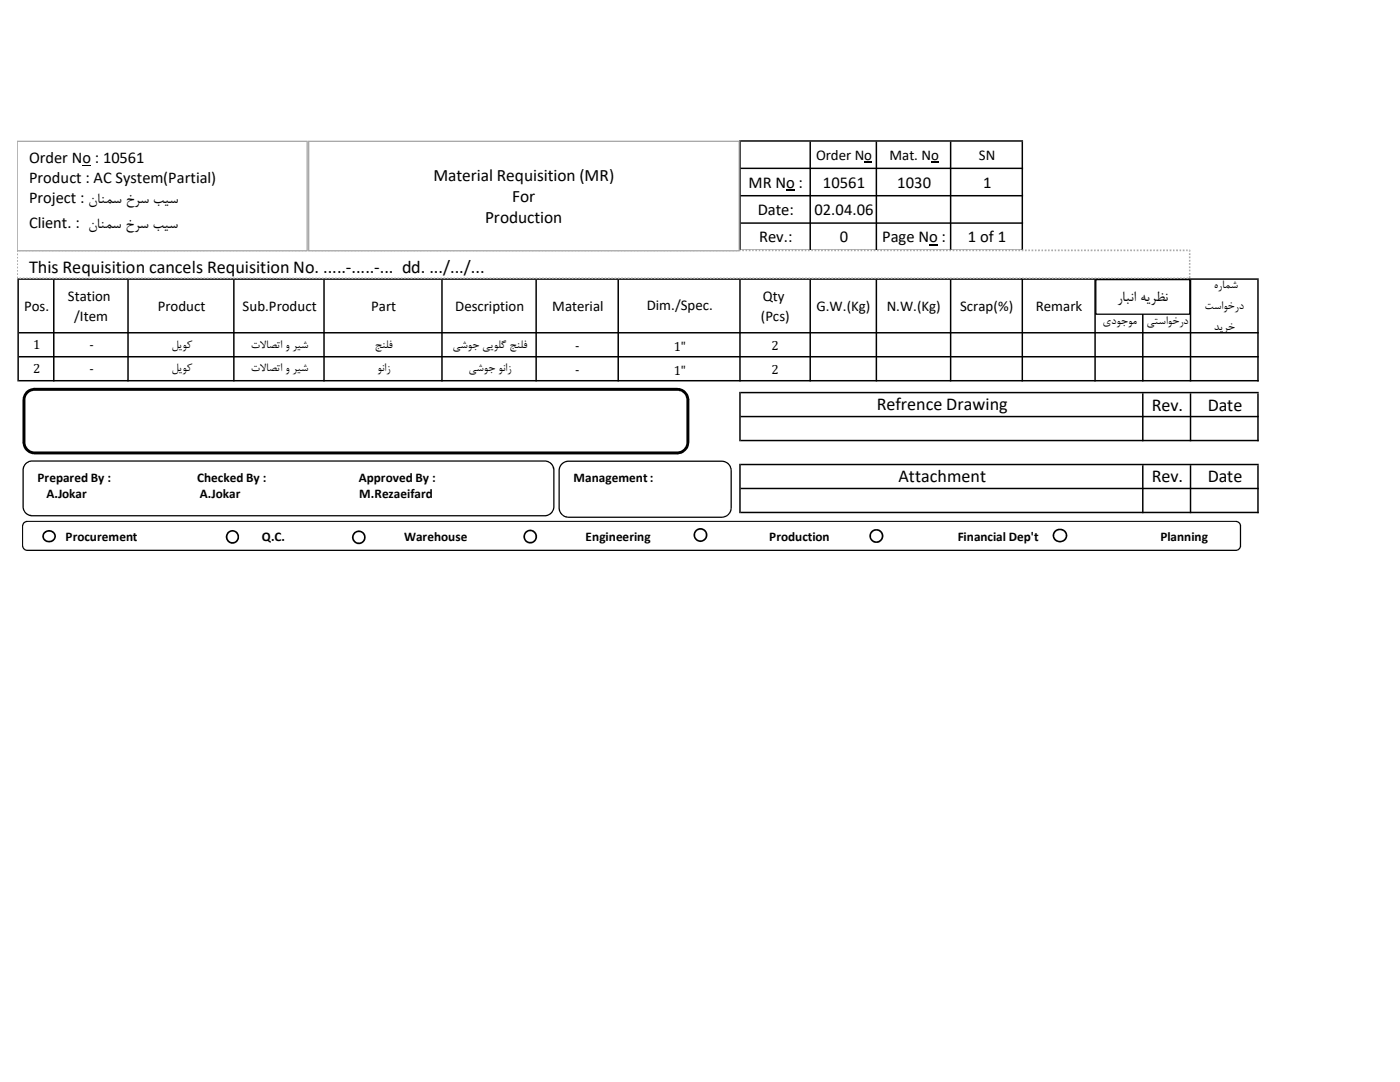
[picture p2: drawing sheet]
<svg xmlns="http://www.w3.org/2000/svg" width="279mm" height="216mm" viewBox="0 0 279 216" stroke-linecap="round" stroke-linejoin="round" font-family="sans-serif">
<path d="M156.9 37.8h1.7v.2h-1.7zM172.5 32.2h1.5v.2h-1.5zM185.8 32.2h1.6v.2h-1.6zM185.4 48.7h1.8v.2h-1.8z" fill="#000"/>
<g fill="#000">
<path d="M147.5 28h.3v22.1h-.3zM161.5 28.3h.3v21.8h-.3zM174.8 28.3h.2v21.8h-.2zM189.6 28.3h.3v21.8h-.3zM147.5 55.8h.3v20.3h-.3zM227.9 55.8h.3v20.3h-.3zM237.4 55.8h.3v20.3h-.3zM250.9 55.8h.3v20.3h-.3zM147.5 78.2h.3v9.9h-.3zM227.9 78.5h.3v9.6h-.3zM237.4 78.5h.3v9.6h-.3zM250.9 78.5h.3v9.6h-.3zM147.5 92.5h.3v9.9h-.3zM161.5 55.8h.3v20.3h-.3zM174.8 55.8h.2v20.3h-.2zM189.6 55.8h.3v20.3h-.3zM203.9 28.3h.3v47.8h-.3zM3.5 55.5h.3v20.6h-.3zM10.6 55.8h.3v20.3h-.3zM25.4 55.8h.3v20.3h-.3zM46.5 55.8h.3v20.3h-.3zM64.5 55.8h.3v20.3h-.3zM88.1 55.8h.2v20.3h-.2zM106.8 55.8h.3v20.3h-.3zM123.2 55.8h.3v20.3h-.3zM218.4 55.8h.3v20.3h-.3zM227.9 92.8h.3v9.6h-.3zM237.4 92.8h.3v9.6h-.3zM250.9 92.8h.3v9.6h-.3z" fill-rule="evenodd"/>
<path d="M147.8 28h56.4v.3h-56.4zM147.8 33.4h56.4v.3h-56.4zM147.8 38.9h56.4v.3h-56.4zM147.8 44.4h56.4v.3h-56.4zM147.8 49.8h56.4v.3h-56.4zM3.8 55.5h247.4v.3h-247.4zM3.8 66.3h247.4v.2h-247.4zM3.8 71h247.4v.3h-247.4zM3.8 75.8h247.4v.3h-247.4zM147.8 78.2h103.4v.3h-103.4zM147.8 83h103.4v.3h-103.4zM147.8 87.8h103.4v.3h-103.4zM147.8 92.5h103.4v.3h-103.4zM147.8 97.3h103.4v.3h-103.4zM147.8 102.1h103.4v.3h-103.4z" fill-rule="evenodd"/>
</g>
<path d="M3.4 50h234v5.5h-234z" fill="#fff"/>
<path d="M3.4 55.2h.2v.3h-.2zM3.4 54.5h.2v.4h-.2zM3.4 53.9h.2v.3h-.2zM3.4 53.2h.2v.4h-.2zM3.4 52.6h.2v.3h-.2zM3.4 51.9h.2v.3h-.2zM3.4 51.3h.2v.3h-.2zM3.4 50.6h.2v.3h-.2zM3.4 49.8v.3l.2-.1v.2h-.2zM3.8 49.8h.3v.3h-.3zM4.4 49.8h.3v.3h-.3zM5.1 49.8h.3v.3h-.3zM5.8 49.8h.3v.3h-.3zM6.4 49.8h.3v.3h-.3zM7.1 49.8h.3v.3h-.3zM7.7 49.8h.3v.3h-.3zM8.4 49.8h.3v.3h-.3zM9 49.8h.4v.3h-.4zM9.7 49.8h.3v.3h-.3zM10.3 49.8h.4v.3h-.4zM11 49.8h.3v.3h-.3zM11.6 49.8h.4v.3h-.4zM12.3 49.8h.3v.3h-.3zM13 49.8h.3v.3h-.3zM13.6 49.8h.3v.3h-.3zM14.3 49.8h.3v.3h-.3zM14.9 49.8h.3v.3h-.3zM15.6 49.8h.3v.3h-.3zM16.3 49.8h.3v.3h-.3zM16.9 49.8h.3v.3h-.3zM17.6 49.8h.3v.3h-.3zM18.2 49.8h.3v.3h-.3zM18.9 49.8h.3v.3h-.3zM19.5 49.8h.4v.3h-.4zM20.2 49.8h.3v.3h-.3zM20.8 49.8h.4v.3h-.4zM21.5 49.8h.3v.3h-.3zM22.1 49.8h.4v.3h-.4zM22.8 49.8h.3v.3h-.3zM23.5 49.8h.3v.3h-.3zM24.1 49.8h.3v.3h-.3zM24.8 49.8h.3v.3h-.3zM25.4 49.8h.3v.3h-.3zM26.1 49.8h.3v.3h-.3zM26.8 49.8h.3v.3h-.3zM27.4 49.8h.3v.3h-.3zM28.1 49.8h.3v.3h-.3zM28.7 49.8h.3v.3h-.3zM29.4 49.8h.3v.3h-.3zM30 49.8h.4v.3h-.4zM30.7 49.8h.3v.3h-.3zM31.3 49.8h.4v.3h-.4zM32 49.8h.3v.3h-.3zM32.6 49.8h.4v.3h-.4zM33.3 49.8h.3v.3h-.3zM34 49.8h.3v.3h-.3zM34.6 49.8h.3v.3h-.3zM35.3 49.8h.3v.3h-.3zM35.9 49.8h.3v.3h-.3zM36.6 49.8h.3v.3h-.3zM37.3 49.8h.2v.3h-.2zM37.9 49.8h.3v.3h-.3zM38.6 49.8h.3v.3h-.3zM39.2 49.8h.3v.3h-.3zM39.9 49.8h.3v.3h-.3zM40.5 49.8h.4v.3h-.4zM41.2 49.8h.3v.3h-.3zM41.8 49.8h.4v.3h-.4zM42.5 49.8h.3v.3h-.3zM43.1 49.8h.4v.3h-.4zM43.8 49.8h.3v.3h-.3zM44.4 49.8h.4v.3h-.4zM45.1 49.8h.3v.3h-.3zM45.8 49.8h.3v.3h-.3zM46.4 49.8h.3v.3h-.3zM47.1 49.8h.3v.3h-.3zM47.8 49.8h.2v.3h-.2zM48.4 49.8h.3v.3h-.3zM49.1 49.8h.3v.3h-.3zM49.7 49.8h.3v.3h-.3zM50.4 49.8h.3v.3h-.3zM51 49.8h.4v.3h-.4zM51.7 49.8h.3v.3h-.3zM52.3 49.8h.4v.3h-.4zM53 49.8h.3v.3h-.3zM53.6 49.8h.4v.3h-.4zM54.3 49.8h.3v.3h-.3zM54.9 49.8h.4v.3h-.4zM55.6 49.8h.3v.3h-.3zM56.3 49.8h.3v.3h-.3zM56.9 49.8h.3v.3h-.3zM57.6 49.8h.3v.3h-.3zM58.3 49.8h.2v.3h-.2zM58.9 49.8h.3v.3h-.3zM59.6 49.8h.3v.3h-.3zM60.2 49.8h.3v.3h-.3zM60.9 49.8h.3v.3h-.3zM61.5 49.8h.3v.3h-.3zM62.2 49.8h.3v.3h-.3zM62.8 49.8h.4v.3h-.4zM63.5 49.8h.3v.3h-.3zM64.1 49.8h.4v.3h-.4zM64.8 49.8h.3v.3h-.3zM65.4 49.8h.4v.3h-.4zM66.1 49.8h.3v.3h-.3zM66.8 49.8h.3v.3h-.3zM67.4 49.8h.3v.3h-.3zM68.1 49.8h.3v.3h-.3zM68.7 49.8h.3v.3h-.3zM69.4 49.8h.3v.3h-.3zM70.1 49.8h.3v.3h-.3zM70.7 49.8h.3v.3h-.3zM71.4 49.8h.3v.3h-.3zM72 49.8h.3v.3h-.3zM72.7 49.8h.3v.3h-.3zM73.3 49.8h.4v.3h-.4zM74 49.8h.3v.3h-.3zM74.6 49.8h.4v.3h-.4zM75.3 49.8h.3v.3h-.3zM75.9 49.8h.4v.3h-.4zM76.6 49.8h.3v.3h-.3zM77.3 49.8h.3v.3h-.3zM77.9 49.8h.3v.3h-.3zM78.6 49.8h.3v.3h-.3zM79.2 49.8h.3v.3h-.3zM79.9 49.8h.3v.3h-.3zM80.6 49.8h.3v.3h-.3zM81.2 49.8h.3v.3h-.3zM81.9 49.8h.3v.3h-.3zM82.5 49.8h.3v.3h-.3zM83.2 49.8h.3v.3h-.3zM83.8 49.8h.4v.3h-.4zM84.5 49.8h.3v.3h-.3zM85.1 49.8h.4v.3h-.4zM85.8 49.8h.3v.3h-.3zM86.4 49.8h.4v.3h-.4zM87.1 49.8h.3v.3h-.3zM87.8 49.8h.3v.3h-.3zM88.4 49.8h.3v.3h-.3zM89.1 49.8h.3v.3h-.3zM89.7 49.8h.3v.3h-.3zM90.4 49.8h.3v.3h-.3zM91.1 49.8h.3v.3h-.3zM91.7 49.8h.3v.3h-.3zM92.4 49.8h.3v.3h-.3zM93 49.8h.3v.3h-.3zM93.7 49.8h.3v.3h-.3zM94.3 49.8h.4v.3h-.4zM95 49.8h.3v.3h-.3zM95.6 49.8h.4v.3h-.4zM96.3 49.8h.3v.3h-.3zM96.9 49.8h.4v.3h-.4zM97.6 49.8h.3v.3h-.3zM98.3 49.8h.3v.3h-.3zM98.9 49.8h.3v.3h-.3zM99.6 49.8h.3v.3h-.3zM100.2 49.8h.3v.3h-.3zM100.9 49.8h.3v.3h-.3zM101.6 49.8h.3v.3h-.3zM102.2 49.8h.3v.3h-.3zM102.9 49.8h.3v.3h-.3zM103.5 49.8h.3v.3h-.3zM104.2 49.8h.3v.3h-.3zM104.8 49.8h.4v.3h-.4zM105.5 49.8h.3v.3h-.3zM106.1 49.8h.4v.3h-.4zM106.8 49.8h.3v.3h-.3zM107.4 49.8h.4v.3h-.4zM108.1 49.8h.3v.3h-.3zM108.8 49.8h.3v.3h-.3zM109.4 49.8h.3v.3h-.3zM110.1 49.8h.3v.3h-.3zM110.7 49.8h.3v.3h-.3zM111.4 49.8h.3v.3h-.3zM112.1 49.8h.3v.3h-.3zM112.7 49.8h.3v.3h-.3zM113.4 49.8h.3v.3h-.3zM114 49.8h.3v.3h-.3zM114.7 49.8h.3v.3h-.3zM115.3 49.8h.4v.3h-.4zM116 49.8h.3v.3h-.3zM116.6 49.8h.4v.3h-.4zM117.3 49.8h.3v.3h-.3zM117.9 49.8h.4v.3h-.4zM118.6 49.8h.3v.3h-.3zM119.3 49.8h.3v.3h-.3zM119.9 49.8h.3v.3h-.3zM120.6 49.8h.3v.3h-.3zM121.2 49.8h.3v.3h-.3zM121.9 49.8h.3v.3h-.3zM122.6 49.8h.3v.3h-.3zM123.2 49.8h.3v.3h-.3zM123.9 49.8h.3v.3h-.3zM124.5 49.8h.3v.3h-.3zM125.2 49.8h.3v.3h-.3zM125.8 49.8h.4v.3h-.4zM126.5 49.8h.3v.3h-.3zM127.1 49.8h.4v.3h-.4zM127.8 49.8h.3v.3h-.3zM128.4 49.8h.4v.3h-.4zM129.1 49.8h.3v.3h-.3zM129.8 49.8h.3v.3h-.3zM130.4 49.8h.3v.3h-.3zM131.1 49.8h.3v.3h-.3zM131.7 49.8h.3v.3h-.3zM132.4 49.8h.3v.3h-.3zM133.1 49.8h.2v.3h-.2zM133.7 49.8h.3v.3h-.3zM134.4 49.8h.3v.3h-.3zM135 49.8h.3v.3h-.3zM135.7 49.8h.3v.3h-.3zM136.3 49.8h.4v.3h-.4zM137 49.8h.3v.3h-.3zM137.6 49.8h.4v.3h-.4zM138.3 49.8h.3v.3h-.3zM138.9 49.8h.4v.3h-.4zM139.6 49.8h.3v.3h-.3zM140.3 49.8h.3v.3h-.3zM140.9 49.8h.3v.3h-.3zM141.6 49.8h.3v.3h-.3zM142.2 49.8h.3v.3h-.3zM142.9 49.8h.3v.3h-.3zM143.6 49.8h.2v.3h-.2zM144.2 49.8h.3v.3h-.3zM144.9 49.8h.3v.3h-.3zM145.5 49.8h.3v.3h-.3zM146.2 49.8h.3v.3h-.3zM146.8 49.8h.4v.3h-.4zM147.5 49.8h.3v.3h-.3zM148.1 49.8h.4v.3h-.4zM148.8 49.8h.3v.3h-.3zM149.4 49.8h.4v.3h-.4zM150.1 49.8h.3v.3h-.3zM150.7 49.8h.4v.3h-.4zM151.4 49.8h.3v.3h-.3zM152.1 49.8h.3v.3h-.3zM152.7 49.8h.3v.3h-.3zM153.4 49.8h.3v.3h-.3zM154.1 49.8h.2v.3h-.2zM154.7 49.8h.3v.3h-.3zM155.4 49.8h.3v.3h-.3zM156 49.8h.3v.3h-.3zM156.7 49.8h.3v.3h-.3zM157.3 49.8h.3v.3h-.3zM158 49.8h.3v.3h-.3zM158.6 49.8h.4v.3h-.4zM159.3 49.8h.3v.3h-.3zM159.9 49.8h.4v.3h-.4zM160.6 49.8h.3v.3h-.3zM161.2 49.8h.4v.3h-.4zM161.9 49.8h.3v.3h-.3zM162.6 49.8h.3v.3h-.3zM163.2 49.8h.3v.3h-.3zM163.9 49.8h.3v.3h-.3zM164.5 49.8h.3v.3h-.3zM165.2 49.8h.3v.3h-.3zM165.9 49.8h.3v.3h-.3zM166.5 49.8h.3v.3h-.3zM167.2 49.8h.3v.3h-.3zM167.8 49.8h.3v.3h-.3zM168.5 49.8h.3v.3h-.3zM169.1 49.8h.4v.3h-.4zM169.8 49.8h.3v.3h-.3zM170.4 49.8h.4v.3h-.4zM171.1 49.8h.3v.3h-.3zM171.7 49.8h.4v.3h-.4zM172.4 49.8h.3v.3h-.3zM173.1 49.8h.3v.3h-.3zM173.7 49.8h.3v.3h-.3zM174.4 49.8h.3v.3h-.3zM175 49.8h.3v.3h-.3zM175.7 49.8h.3v.3h-.3zM176.4 49.8h.3v.3h-.3zM177 49.8h.3v.3h-.3zM177.7 49.8h.3v.3h-.3zM178.3 49.8h.3v.3h-.3zM179 49.8h.3v.3h-.3zM179.6 49.8h.4v.3h-.4zM180.3 49.8h.3v.3h-.3zM180.9 49.8h.4v.3h-.4zM181.6 49.8h.3v.3h-.3zM182.2 49.8h.4v.3h-.4zM182.9 49.8h.3v.3h-.3zM183.6 49.8h.3v.3h-.3zM184.2 49.8h.3v.3h-.3zM184.9 49.8h.3v.3h-.3zM185.5 49.8h.3v.3h-.3zM186.2 49.8h.3v.3h-.3zM186.9 49.8h.3v.3h-.3zM187.5 49.8h.3v.3h-.3zM188.2 49.8h.3v.3h-.3zM188.8 49.8h.3v.3h-.3zM189.5 49.8h.3v.3h-.3zM190.1 49.8h.4v.3h-.4zM190.8 49.8h.3v.3h-.3zM191.4 49.8h.4v.3h-.4zM192.1 49.8h.3v.3h-.3zM192.7 49.8h.4v.3h-.4zM193.4 49.8h.3v.3h-.3zM194.1 49.8h.3v.3h-.3zM194.7 49.8h.3v.3h-.3zM195.4 49.8h.3v.3h-.3zM196 49.8h.3v.3h-.3zM196.7 49.8h.3v.3h-.3zM197.4 49.8h.3v.3h-.3zM198 49.8h.3v.3h-.3zM198.7 49.8h.3v.3h-.3zM199.3 49.8h.3v.3h-.3zM200 49.8h.3v.3h-.3zM200.6 49.8h.4v.3h-.4zM201.3 49.8h.3v.3h-.3zM201.9 49.8h.4v.3h-.4zM202.6 49.8h.3v.3h-.3zM203.2 49.8h.4v.3h-.4zM203.9 49.8h.3v.3h-.3zM204.6 49.8h.3v.3h-.3zM205.2 49.8h.3v.3h-.3zM205.9 49.8h.3v.3h-.3zM206.5 49.8h.3v.3h-.3zM207.2 49.8h.3v.3h-.3zM207.9 49.8h.3v.3h-.3zM208.5 49.8h.3v.3h-.3zM209.2 49.8h.3v.3h-.3zM209.8 49.8h.3v.3h-.3zM210.5 49.8h.3v.3h-.3zM211.1 49.8h.4v.3h-.4zM211.8 49.8h.3v.3h-.3zM212.4 49.8h.4v.3h-.4zM213.1 49.8h.3v.3h-.3zM213.7 49.8h.4v.3h-.4zM214.4 49.8h.3v.3h-.3zM215.1 49.8h.3v.3h-.3zM215.7 49.8h.3v.3h-.3zM216.4 49.8h.3v.3h-.3zM217 49.8h.3v.3h-.3zM217.7 49.8h.3v.3h-.3zM218.4 49.8h.3v.3h-.3zM219 49.8h.3v.3h-.3zM219.7 49.8h.3v.3h-.3zM220.3 49.8h.3v.3h-.3zM221 49.8h.3v.3h-.3zM221.6 49.8h.4v.3h-.4zM222.3 49.8h.3v.3h-.3zM222.9 49.8h.4v.3h-.4zM223.6 49.8h.3v.3h-.3zM224.2 49.8h.4v.3h-.4zM224.9 49.8h.3v.3h-.3zM225.6 49.8h.3v.3h-.3zM226.2 49.8h.3v.3h-.3zM226.9 49.8h.3v.3h-.3zM227.5 49.8h.3v.3h-.3zM228.2 49.8h.3v.3h-.3zM228.9 49.8h.3v.3h-.3zM229.5 49.8h.3v.3h-.3zM230.2 49.8h.3v.3h-.3zM230.8 49.8h.3v.3h-.3zM231.5 49.8h.3v.3h-.3zM232.1 49.8h.4v.3h-.4zM232.8 49.8h.3v.3h-.3zM233.4 49.8h.4v.3h-.4zM234.1 49.8h.3v.3h-.3zM234.7 49.8h.4v.3h-.4zM235.4 49.8h.3v.3h-.3zM236.1 49.8h.3v.3h-.3zM236.7 49.8h.3v.3h-.3zM237.4 49.8h.1l.1 .4h-.3v-.2l.1 .1zM237.3 50.5h.3v.4h-.3zM237.3 51.2h.3v.3h-.3zM237.3 51.9h.3v.3h-.3zM237.3 52.5h.3v.3h-.3zM237.3 53.2h.3v.3h-.3zM237.3 53.8h.3v.3h-.3zM237.3 54.5h.3v.3h-.3zM237.3 55.1h.3v.4h-.3zM236.8 55.4h.4v.3h-.4zM236.2 55.4h.3v.3h-.3zM235.5 55.4h.3v.3h-.3zM234.9 55.4h.3v.3h-.3zM234.2 55.4h.3v.3h-.3zM233.6 55.4h.2v.3h-.2zM232.9 55.4h.3v.3h-.3zM232.2 55.4h.3v.3h-.3zM231.6 55.4h.3v.3h-.3zM230.9 55.4h.3v.3h-.3zM230.3 55.4h.3v.3h-.3zM229.6 55.4h.3v.3h-.3zM228.9 55.4h.4v.3h-.4zM228.3 55.4h.3v.3h-.3zM227.6 55.4h.4v.3h-.4zM227 55.4h.3v.3h-.3zM226.3 55.4h.4v.3h-.4zM225.7 55.4h.3v.3h-.3zM225 55.4h.3v.3h-.3zM224.4 55.4h.3v.3h-.3zM223.7 55.4h.3v.3h-.3zM223.1 55.4h.3v.3h-.3zM222.4 55.4h.3v.3h-.3zM221.7 55.4h.3v.3h-.3zM221.1 55.4h.3v.3h-.3zM220.4 55.4h.3v.3h-.3zM219.8 55.4h.3v.3h-.3zM219.1 55.4h.3v.3h-.3zM218.4 55.4h.4v.3h-.4zM217.8 55.4h.3v.3h-.3zM217.1 55.4h.4v.3h-.4zM216.5 55.4h.3v.3h-.3zM215.8 55.4h.4v.3h-.4zM215.2 55.4h.3v.3h-.3zM214.5 55.4h.3v.3h-.3zM213.9 55.4h.3v.3h-.3zM213.2 55.4h.3v.3h-.3zM212.6 55.4h.3v.3h-.3zM211.9 55.4h.3v.3h-.3zM211.2 55.4h.3v.3h-.3zM210.6 55.4h.3v.3h-.3zM209.9 55.4h.3v.3h-.3zM209.3 55.4h.3v.3h-.3zM208.6 55.4h.3v.3h-.3zM207.9 55.4h.4v.3h-.4zM207.3 55.4h.3v.3h-.3zM206.6 55.4h.4v.3h-.4zM206 55.4h.3v.3h-.3zM205.3 55.4h.4v.3h-.4zM204.7 55.4h.3v.3h-.3zM204 55.4h.3v.3h-.3zM203.4 55.4h.3v.3h-.3zM202.7 55.4h.3v.3h-.3zM202.1 55.4h.3v.3h-.3zM201.4 55.4h.3v.3h-.3zM200.7 55.4h.3v.3h-.3zM200.1 55.4h.3v.3h-.3zM199.4 55.4h.3v.3h-.3zM198.8 55.4h.3v.3h-.3zM198.1 55.4h.3v.3h-.3zM197.4 55.4h.4v.3h-.4zM196.8 55.4h.3v.3h-.3zM196.1 55.4h.4v.3h-.4zM195.5 55.4h.3v.3h-.3zM194.8 55.4h.4v.3h-.4zM194.2 55.4h.3v.3h-.3zM193.5 55.4h.3v.3h-.3zM192.9 55.4h.3v.3h-.3zM192.2 55.4h.3v.3h-.3zM191.6 55.4h.3v.3h-.3zM190.9 55.4h.3v.3h-.3zM190.2 55.4h.3v.3h-.3zM189.6 55.4h.3v.3h-.3zM188.9 55.4h.3v.3h-.3zM188.3 55.4h.3v.3h-.3zM187.6 55.4h.3v.3h-.3zM186.9 55.4h.4v.3h-.4zM186.3 55.4h.3v.3h-.3zM185.6 55.4h.4v.3h-.4zM185 55.4h.3v.3h-.3zM184.3 55.4h.4v.3h-.4zM183.7 55.4h.3v.3h-.3zM183 55.4h.3v.3h-.3zM182.4 55.4h.3v.3h-.3zM181.7 55.4h.3v.3h-.3zM181.1 55.4h.3v.3h-.3zM180.4 55.4h.3v.3h-.3zM179.7 55.4h.3v.3h-.3zM179.1 55.4h.3v.3h-.3zM178.4 55.4h.3v.3h-.3zM177.8 55.4h.3v.3h-.3zM177.1 55.4h.3v.3h-.3zM176.4 55.4h.4v.3h-.4zM175.8 55.4h.3v.3h-.3zM175.1 55.4h.4v.3h-.4zM174.5 55.4h.3v.3h-.3zM173.8 55.4h.4v.3h-.4zM173.2 55.4h.3v.3h-.3zM172.5 55.4h.3v.3h-.3zM171.9 55.4h.3v.3h-.3zM171.2 55.4h.3v.3h-.3zM170.6 55.4h.3v.3h-.3zM169.9 55.4h.3v.3h-.3zM169.2 55.4h.3v.3h-.3zM168.6 55.4h.3v.3h-.3zM167.9 55.4h.3v.3h-.3zM167.3 55.4h.3v.3h-.3zM166.6 55.4h.3v.3h-.3zM165.9 55.4h.4v.3h-.4zM165.3 55.4h.3v.3h-.3zM164.6 55.4h.4v.3h-.4zM164 55.4h.3v.3h-.3zM163.3 55.4h.4v.3h-.4zM162.7 55.4h.3v.3h-.3zM162 55.4h.3v.3h-.3zM161.4 55.4h.3v.3h-.3zM160.7 55.4h.3v.3h-.3zM160.1 55.4h.3v.3h-.3zM159.4 55.4h.3v.3h-.3zM158.7 55.4h.3v.3h-.3zM158.1 55.4h.3v.3h-.3zM157.4 55.4h.3v.3h-.3zM156.8 55.4h.3v.3h-.3zM156.1 55.4h.3v.3h-.3zM155.4 55.4h.4v.3h-.4zM154.8 55.4h.3v.3h-.3zM154.1 55.4h.4v.3h-.4zM153.5 55.4h.3v.3h-.3zM152.8 55.4h.4v.3h-.4zM152.2 55.4h.3v.3h-.3zM151.5 55.4h.3v.3h-.3zM150.9 55.4h.3v.3h-.3zM150.2 55.4h.3v.3h-.3zM149.6 55.4h.3v.3h-.3zM148.9 55.4h.3v.3h-.3zM148.3 55.4h.2v.3h-.2zM147.6 55.4h.3v.3h-.3zM146.9 55.4h.3v.3h-.3zM146.3 55.4h.3v.3h-.3zM145.6 55.4h.3v.3h-.3zM144.9 55.4h.4v.3h-.4zM144.3 55.4h.3v.3h-.3zM143.6 55.4h.4v.3h-.4zM143 55.4h.3v.3h-.3zM142.3 55.4h.4v.3h-.4zM141.7 55.4h.3v.3h-.3zM141 55.4h.4v.3h-.4zM140.4 55.4h.3v.3h-.3zM139.7 55.4h.3v.3h-.3zM139.1 55.4h.3v.3h-.3zM138.4 55.4h.3v.3h-.3zM137.8 55.4h.2v.3h-.2zM137.1 55.4h.3v.3h-.3zM136.4 55.4h.3v.3h-.3zM135.8 55.4h.3v.3h-.3zM135.1 55.4h.3v.3h-.3zM134.5 55.4h.3v.3h-.3zM133.8 55.4h.3v.3h-.3zM133.1 55.4h.4v.3h-.4zM132.5 55.4h.3v.3h-.3zM131.8 55.4h.4v.3h-.4zM131.2 55.4h.3v.3h-.3zM130.5 55.4h.4v.3h-.4zM129.9 55.4h.3v.3h-.3zM129.2 55.4h.3v.3h-.3zM128.6 55.4h.3v.3h-.3zM127.9 55.4h.3v.3h-.3zM127.3 55.4h.3v.3h-.3zM126.6 55.4h.3v.3h-.3zM125.9 55.4h.3v.3h-.3zM125.3 55.4h.3v.3h-.3zM124.6 55.4h.3v.3h-.3zM124 55.4h.3v.3h-.3zM123.3 55.4h.3v.3h-.3zM122.6 55.4h.4v.3h-.4zM122 55.4h.3v.3h-.3zM121.3 55.4h.4v.3h-.4zM120.7 55.4h.3v.3h-.3zM120 55.4h.4v.3h-.4zM119.4 55.4h.3v.3h-.3zM118.7 55.4h.3v.3h-.3zM118.1 55.4h.3v.3h-.3zM117.4 55.4h.3v.3h-.3zM116.8 55.4h.3v.3h-.3zM116.1 55.4h.3v.3h-.3zM115.4 55.4h.3v.3h-.3zM114.8 55.4h.3v.3h-.3zM114.1 55.4h.3v.3h-.3zM113.5 55.4h.3v.3h-.3zM112.8 55.4h.3v.3h-.3zM112.1 55.4h.4v.3h-.4zM111.5 55.4h.3v.3h-.3zM110.8 55.4h.4v.3h-.4zM110.2 55.4h.3v.3h-.3zM109.5 55.4h.4v.3h-.4zM108.9 55.4h.3v.3h-.3zM108.2 55.4h.3v.3h-.3zM107.6 55.4h.3v.3h-.3zM106.9 55.4h.3v.3h-.3zM106.3 55.4h.3v.3h-.3zM105.6 55.4h.3v.3h-.3zM104.9 55.4h.3v.3h-.3zM104.3 55.4h.3v.3h-.3zM103.6 55.4h.3v.3h-.3zM103 55.4h.3v.3h-.3zM102.3 55.4h.3v.3h-.3zM101.6 55.4h.4v.3h-.4zM101 55.4h.3v.3h-.3zM100.3 55.4h.4v.3h-.4zM99.7 55.4h.3v.3h-.3zM99 55.4h.4v.3h-.4zM98.4 55.4h.3v.3h-.3zM97.7 55.4h.3v.3h-.3zM97.1 55.4h.3v.3h-.3zM96.4 55.4h.3v.3h-.3zM95.8 55.4h.3v.3h-.3zM95.1 55.4h.3v.3h-.3zM94.4 55.4h.3v.3h-.3zM93.8 55.4h.3v.3h-.3zM93.1 55.4h.3v.3h-.3zM92.5 55.4h.3v.3h-.3zM91.8 55.4h.3v.3h-.3zM91.1 55.4h.4v.3h-.4zM90.5 55.4h.3v.3h-.3zM89.8 55.4h.4v.3h-.4zM89.2 55.4h.3v.3h-.3zM88.5 55.4h.4v.3h-.4zM87.9 55.4h.3v.3h-.3zM87.2 55.4h.3v.3h-.3zM86.6 55.4h.3v.3h-.3zM85.9 55.4h.3v.3h-.3zM85.3 55.4h.3v.3h-.3zM84.6 55.4h.3v.3h-.3zM83.9 55.4h.3v.3h-.3zM83.3 55.4h.3v.3h-.3zM82.6 55.4h.3v.3h-.3zM82 55.4h.3v.3h-.3zM81.3 55.4h.3v.3h-.3zM80.6 55.4h.4v.3h-.4zM80 55.4h.3v.3h-.3zM79.3 55.4h.4v.3h-.4zM78.7 55.4h.3v.3h-.3zM78 55.4h.4v.3h-.4zM77.4 55.4h.3v.3h-.3zM76.7 55.4h.3v.3h-.3zM76.1 55.4h.3v.3h-.3zM75.4 55.4h.3v.3h-.3zM74.8 55.4h.3v.3h-.3zM74.1 55.4h.3v.3h-.3zM73.4 55.4h.3v.3h-.3zM72.8 55.4h.3v.3h-.3zM72.1 55.4h.3v.3h-.3zM71.5 55.4h.3v.3h-.3zM70.8 55.4h.3v.3h-.3zM70.1 55.4h.4v.3h-.4zM69.5 55.4h.3v.3h-.3zM68.8 55.4h.4v.3h-.4zM68.2 55.4h.3v.3h-.3zM67.5 55.4h.4v.3h-.4zM66.9 55.4h.3v.3h-.3zM66.2 55.4h.3v.3h-.3zM65.6 55.4h.3v.3h-.3zM64.9 55.4h.3v.3h-.3zM64.3 55.4h.3v.3h-.3zM63.6 55.4h.3v.3h-.3zM62.9 55.4h.3v.3h-.3zM62.3 55.4h.3v.3h-.3zM61.6 55.4h.3v.3h-.3zM61 55.4h.3v.3h-.3zM60.3 55.4h.3v.3h-.3zM59.6 55.4h.4v.3h-.4zM59 55.4h.3v.3h-.3zM58.3 55.4h.4v.3h-.4zM57.7 55.4h.3v.3h-.3zM57 55.4h.4v.3h-.4zM56.4 55.4h.3v.3h-.3zM55.7 55.4h.3v.3h-.3zM55.1 55.4h.3v.3h-.3zM54.4 55.4h.3v.3h-.3zM53.8 55.4h.3v.3h-.3zM53.1 55.4h.3v.3h-.3zM52.5 55.4h.2v.3h-.2zM51.8 55.4h.3v.3h-.3zM51.1 55.4h.3v.3h-.3zM50.5 55.4h.3v.3h-.3zM49.8 55.4h.3v.3h-.3zM49.1 55.4h.4v.3h-.4zM48.5 55.4h.3v.3h-.3zM47.8 55.4h.4v.3h-.4zM47.2 55.4h.3v.3h-.3zM46.5 55.4h.4v.3h-.4zM45.9 55.4h.3v.3h-.3zM45.2 55.4h.4v.3h-.4zM44.6 55.4h.3v.3h-.3zM43.9 55.4h.3v.3h-.3zM43.3 55.4h.3v.3h-.3zM42.6 55.4h.3v.3h-.3zM42 55.4h.2v.3h-.2zM41.3 55.4h.3v.3h-.3zM40.6 55.4h.3v.3h-.3zM40 55.4h.3v.3h-.3zM39.3 55.4h.3v.3h-.3zM38.7 55.4h.3v.3h-.3zM38 55.4h.3v.3h-.3zM37.3 55.4h.4v.3h-.4zM36.7 55.4h.3v.3h-.3zM36 55.4h.4v.3h-.4zM35.4 55.4h.3v.3h-.3zM34.7 55.4h.4v.3h-.4zM34.1 55.4h.3v.3h-.3zM33.4 55.4h.3v.3h-.3zM32.8 55.4h.3v.3h-.3zM32.1 55.4h.3v.3h-.3zM31.5 55.4h.2v.3h-.2zM30.8 55.4h.3v.3h-.3zM30.1 55.4h.3v.3h-.3zM29.5 55.4h.3v.3h-.3zM28.8 55.4h.3v.3h-.3zM28.2 55.4h.3v.3h-.3zM27.5 55.4h.3v.3h-.3zM26.8 55.4h.4v.3h-.4zM26.2 55.4h.3v.3h-.3zM25.5 55.4h.4v.3h-.4zM24.9 55.4h.3v.3h-.3zM24.2 55.4h.4v.3h-.4zM23.6 55.4h.3v.3h-.3zM22.9 55.4h.3v.3h-.3zM22.3 55.4h.3v.3h-.3zM21.6 55.4h.3v.3h-.3zM21 55.4h.3v.3h-.3zM20.3 55.4h.3v.3h-.3zM19.6 55.4h.3v.3h-.3zM19 55.4h.3v.3h-.3zM18.3 55.4h.3v.3h-.3zM17.7 55.4h.3v.3h-.3zM17 55.4h.3v.3h-.3zM16.3 55.4h.4v.3h-.4zM15.7 55.4h.3v.3h-.3zM15 55.4h.4v.3h-.4zM14.4 55.4h.3v.3h-.3zM13.7 55.4h.4v.3h-.4zM13.1 55.4h.3v.3h-.3zM12.4 55.4h.3v.3h-.3zM11.8 55.4h.3v.3h-.3zM11.1 55.4h.3v.3h-.3zM10.5 55.4h.3v.3h-.3zM9.8 55.4h.3v.3h-.3zM9.1 55.4h.3v.3h-.3zM8.5 55.4h.3v.3h-.3zM7.8 55.4h.3v.3h-.3zM7.2 55.4h.3v.3h-.3zM6.5 55.4h.3v.3h-.3zM5.8 55.4h.4v.3h-.4zM5.2 55.4h.3v.3h-.3zM4.5 55.4h.4v.3h-.4zM3.9 55.4h.3v.3h-.3zM3.4 55.4h.2v.3h-.2z" fill="#a6a6a6"/>
<path d="M3.4 28.2h57.9v21.8h-57.9z" fill="#fff"/>
<path d="M3.4 28.1h58v22l-58 .1zM3.4 28.3l.2-.1v21.8l-.2-.1h57.9l-.1 .1v-21.8l.1 .1z" fill="#a6a6a6"/>
<path d="M16.5 32.9h1.7v.1h-1.7z" fill="#000"/>
<path d="M61.6 28.2h85.9v21.8h-85.9z" fill="#fff"/>
<path d="M61.5 28.1h86l.1 .1v21.8l-.1 .2h-85.9l-.1-.2zM61.6 28.3l.1-.1v21.8l-.1-.1h85.9l-.1 .1v-21.8l.1 .1z" fill="#a6a6a6"/>
<path d="M218.7 55.8h18.7v6.9h-18.7z" fill="#fff"/>
<path d="M218.6 55.7h18.9v7l-.1 .1h-18.7l-.1-.1zM218.7 55.9l.1-.1v6.9l-.1-.1h18.7l-.1 .1v-6.9l.1 .1z" fill="#000"/>
<path d="M5.1 92.5l.8-.4 .5-.1h102.3a1.81 1.81 0 0 1 1.8 1.8v7.3a1.81 1.81 0 0 1-1.8 1.8h-102.3a1.81 1.81 0 0 1-1.8-1.8v-7.3l.1-.5z" fill-rule="evenodd" fill="#fff"/>
<path d="M5 92.4h.1a1.66 1.66 0 0 1 1.3-.5h102.3a1.94 1.94 0 0 1 2 1.9v7.3a1.98 1.98 0 0 1-2 1.9h-102.3a1.94 1.94 0 0 1-1.9-1.9v-7.3a1.79 1.79 0 0 1 .5-1.4zM5.2 92.6l-.5 1v7.7l.5 1 .6 .4 .5 .1h102.6l1-.5 .4-.5 .1-.5v-7.7l-.1-.5-.4-.5-1-.5h-102.6l-.4 .1z" fill="#000"/>
<path d="M112.1 92.6l.9-.5 .5-.1h30.6a1.88 1.88 0 0 1 1.8 1.9v7.4a1.88 1.88 0 0 1-1.8 1.9h-30.6a1.88 1.88 0 0 1-1.9-1.9v-7.4l.1-.5z" fill-rule="evenodd" fill="#fff"/>
<path d="M112.1 92.5l1.1-.6h30.9a2.03 2.03 0 0 1 1.9 2v7.4a2.02 2.02 0 0 1-1.9 2h-30.6a2.02 2.02 0 0 1-2-2v-7.6l.1-.6zM112.2 92.7l-.4 .5-.1 .5v7.8l.1 .5 .4 .6 .6 .4 .5 .1h30.9l.5-.1 .8-.7 .3-.8v-7.6a1.67 1.67 0 0 0-1.1-1.6l-.5-.1h-30.9l-.5 .1z" fill="#000"/>
<path d="M4.8 104.3l.7-.3h241.1a.98 .98 0 0 1 1 1v3.8a.96 .96 0 0 1-1 1h-241.1a.95 .95 0 0 1-1-1v-3.8z" fill-rule="evenodd" fill="#fff"/>
<path d="M4.7 104.2l.5-.3h241.4a1.08 1.08 0 0 1 1.1 1.1v4.1a1.06 1.06 0 0 1-.9 .8h-241.3a1.04 1.04 0 0 1-1-.6l-.1-4.5zM4.9 104.4l-.3 .6v3.8l.3 .7 .4 .2h241.5l.3-.1 .3-.5v-4.3l-.2-.4-.6-.3h-241.1z" fill="#000"/>
<path d="M8.8 106.4a1.13 1.13 0 0 1 2 0 1.13 1.13 0 0 1-1 1.7 1.07 1.07 0 0 1-1-.6 1.07 1.07 0 0 1 0-1.1z" fill-rule="evenodd" fill="#fff"/>
<path d="M8.6 106.3h.1a1.31 1.31 0 0 1 2-.3 1.31 1.31 0 0 1-.1 2 1.33 1.33 0 0 1-1.7-.1 1.33 1.33 0 0 1-.3-1.6zM8.9 106.5l-.1 .3v.6l.6 .5h.8l.5-.4 .1-.3-.1-.7-.5-.3-.6-.1z" fill="#000"/>
<circle cx="46.4" cy="107.1" r="1.19" fill="#fff"/>
<path d="M45 107.2a1.4 1.4 0 0 1 2.8 0 1.4 1.4 0 0 1-2.8 0zM45.4 107.1a1.03 1.03 0 0 0 2 0 1.03 1.03 0 0 0-2 0z" fill="#000"/>
<circle cx="71.6" cy="107.2" r="1.21" fill="#fff"/>
<path d="M70.2 107.2a1.4 1.4 0 0 1 2.8 0 1.4 1.4 0 0 1-2.8 0zM70.6 107.2a1.05 1.05 0 0 0 2.1 0 1.05 1.05 0 0 0-2.1 0z" fill="#000"/>
<circle cx="211.5" cy="106.9" r="1.27" fill="#fff"/>
<path d="M210.5 105.9l.4-.3 .6-.1a1.41 1.41 0 0 1 1.5 1.3v.3a1.49 1.49 0 0 1-1.5 1.1 1.49 1.49 0 0 1-1.4-1.1v-.5zM210.7 106.1l-.3 .5v.5l.5 .6 .9 .2 .7-.5 .2-.8-.5-.6-.7-.2z" fill="#000"/>
<circle cx="105.8" cy="107.1" r="1.22" fill="#fff"/>
<path d="M104.4 107.1a1.4 1.4 0 0 1 2.8 0 1.4 1.4 0 0 1-2.8 0zM104.8 107.1a1.05 1.05 0 0 0 2.1 0 1.05 1.05 0 0 0-2.1 0z" fill="#000"/>
<circle cx="174.9" cy="106.9" r="1.24" fill="#fff"/>
<path d="M173.5 106.9a1.41 1.41 0 0 1 2.8 0 1.41 1.41 0 0 1-2.8 0zM173.8 106.9a1.1 1.1 0 0 0 2.2 0 1.1 1.1 0 0 0-2.2 0z" fill="#000"/>
<circle cx="139.8" cy="106.8" r="1.23" fill="#fff"/>
<path d="M138.4 106.7a1.4 1.4 0 0 1 2.8 0 1.4 1.4 0 0 1-2.8 0zM138.7 106.7a1.1 1.1 0 0 0 2.2 0 1.1 1.1 0 0 0-2.2 0z" fill="#000"/>
<path d="M5.4 78.3l.9-.5 .6-.1h128.3a2.12 2.12 0 0 1 2.1 2.1v8.5a2.15 2.15 0 0 1-2.1 2.1h-128.3a2.12 2.12 0 0 1-2.1-2.1v-8.5l.1-.6z" fill-rule="evenodd" fill="#fff"/>
<path d="M5.2 78.1a2.64 2.64 0 0 1 1.7-.7h128.3a2.46 2.46 0 0 1 2.4 2.4v8.5a2.48 2.48 0 0 1-2.4 2.4h-128.3a2.46 2.46 0 0 1-2.4-2.4v-8.5l.3-1.1zM5.6 78.5l-.4 .6-.1 .5v8.8l.5 1.1 .4 .4 .7 .2h128.6l1.1-.5 .4-.4 .2-.7v-8.9l-.5-1.1-.6-.4-.5-.1h-128.7l-.5 .1z" fill="#000"/>
<g font-size="3.6">
<text x="5.8" y="54.5">This Requisition cancels Requisition No. .....-.....-... dd. .../.../...</text>
<text x="175" y="81.7">Refrence Drawing</text>
<text x="229.9" y="81.9">Rev.</text>
<text x="241" y="81.9">Date</text>
<text x="179.3" y="96.1">Attachment</text>
<text x="229.9" y="96.3">Rev.</text>
<text x="241" y="96.3">Date</text>
</g>
<g font-size="3.5">
<text x="86.5" y="36.1">Material Requisition (MR)</text>
<text x="102.2" y="40.3">For</text>
<text x="96.8" y="44.5">Production</text>
</g>
<g font-size="3.3">
<text x="5.8" y="32.5">Order No : 10561</text>
<text x="5.8" y="36.5">Product : AC System(Partial)</text>
<text x="5.8" y="40.6">Project : نانمس خرس بيس</text>
<text x="149.4" y="37.4">MR No :</text>
<text x="164.2" y="37.4">10561</text>
<text x="179.1" y="37.4">1030</text>
<text x="196.2" y="37.4">1</text>
<text x="5.8" y="45.4">Client. : نانمس خرس بيس</text>
<text x="151.2" y="42.9">Date:</text>
<text x="162.5" y="42.9">02.04.06</text>
<text x="151.5" y="48.3">Rev.:</text>
<text x="167.6" y="48.3">0</text>
<text x="176.1" y="48.3">Page No :</text>
<text x="193.2" y="48.3">1 of 1</text>
<text x="222.9" y="60">رابان ه</text>
<text x="228.9" y="60">يرظن</text>
</g>
<g font-size="3">
<text x="162.9" y="31.8">Order No</text>
<text x="177.5" y="31.8">Mat. No</text>
<text x="195.4" y="31.8">SN</text>
<text x="4.8" y="62">Pos.</text>
<text x="13.5" y="60.1">Station</text>
<text x="14.8" y="64">/Item</text>
<text x="31.5" y="62">Product</text>
<text x="48.4" y="62">Sub.Product</text>
<text x="74.1" y="62">Part</text>
<text x="90.9" y="62">Description</text>
<text x="110.2" y="62">Material</text>
<text x="129.1" y="61.8">Dim./Spec.</text>
<text x="151.8" y="64">(Pcs)</text>
<text x="152.2" y="60.1">Qty</text>
<text x="162.9" y="62">G.W.(Kg)</text>
<text x="177" y="62">N.W.(Kg)</text>
<text x="191.6" y="62">Scrap(%)</text>
<text x="206.7" y="62">Remark</text>
</g>
<g font-size="2.6">
<text x="242.2" y="57.4">هرامش</text>
<text x="220" y="64.6">يدوجوم</text>
<text x="228.8" y="64.6">يتساوخرد</text>
<text x="240.4" y="61.7">تساوخرد</text>
<text x="242.3" y="65.9">ديرخ</text>
<text x="6.6" y="69.7">1</text>
<text x="17.8" y="69.7">-</text>
<text x="34.2" y="69.3">ليوك</text>
<text x="50.1" y="69.3">تلاص ات و ريش</text>
<text x="51.9" y="69.3">ا</text>
<text x="74.8" y="69.3">جنلف</text>
<text x="90.3" y="69.3">يشوج ييولگ جنلف</text>
<text x="114.8" y="69.8">-</text>
<text x="134.5" y="70">1&quot;</text>
<text x="154" y="69.8">2</text>
<text x="6.6" y="74.5">2</text>
<text x="17.8" y="74.5">-</text>
<text x="34.2" y="74.1">ليوك</text>
<text x="50.1" y="74.1">تلاص ات و ريش</text>
<text x="51.9" y="74.1">ا</text>
<text x="75.3" y="74.1">وانز</text>
<text x="93.5" y="74.1">يشوج وانز</text>
<text x="114.8" y="74.5">-</text>
<text x="134.5" y="74.8">1&quot;</text>
<text x="154" y="74.5">2</text>
<text x="7.5" y="96.1">Prepared By :</text>
<text x="9.3" y="99.4">A.Jokar</text>
<text x="39.3" y="96.1">Checked By :</text>
<text x="39.9" y="99.4">A.Jokar</text>
<text x="71.6" y="96.1">Approved By :</text>
<text x="71.7" y="99.4">M.Rezaeifard</text>
<text x="114.5" y="96.2">Management :</text>
<text x="13.1" y="108">Procurement</text>
<text x="52.3" y="108">Q.C.</text>
<text x="80.6" y="108">Warehouse</text>
<text x="116.9" y="108">Engineering</text>
<text x="153.5" y="108">Production</text>
<text x="191.1" y="108">Financial Dep't</text>
<text x="231.6" y="108">Planning</text>
</g>
</svg>
